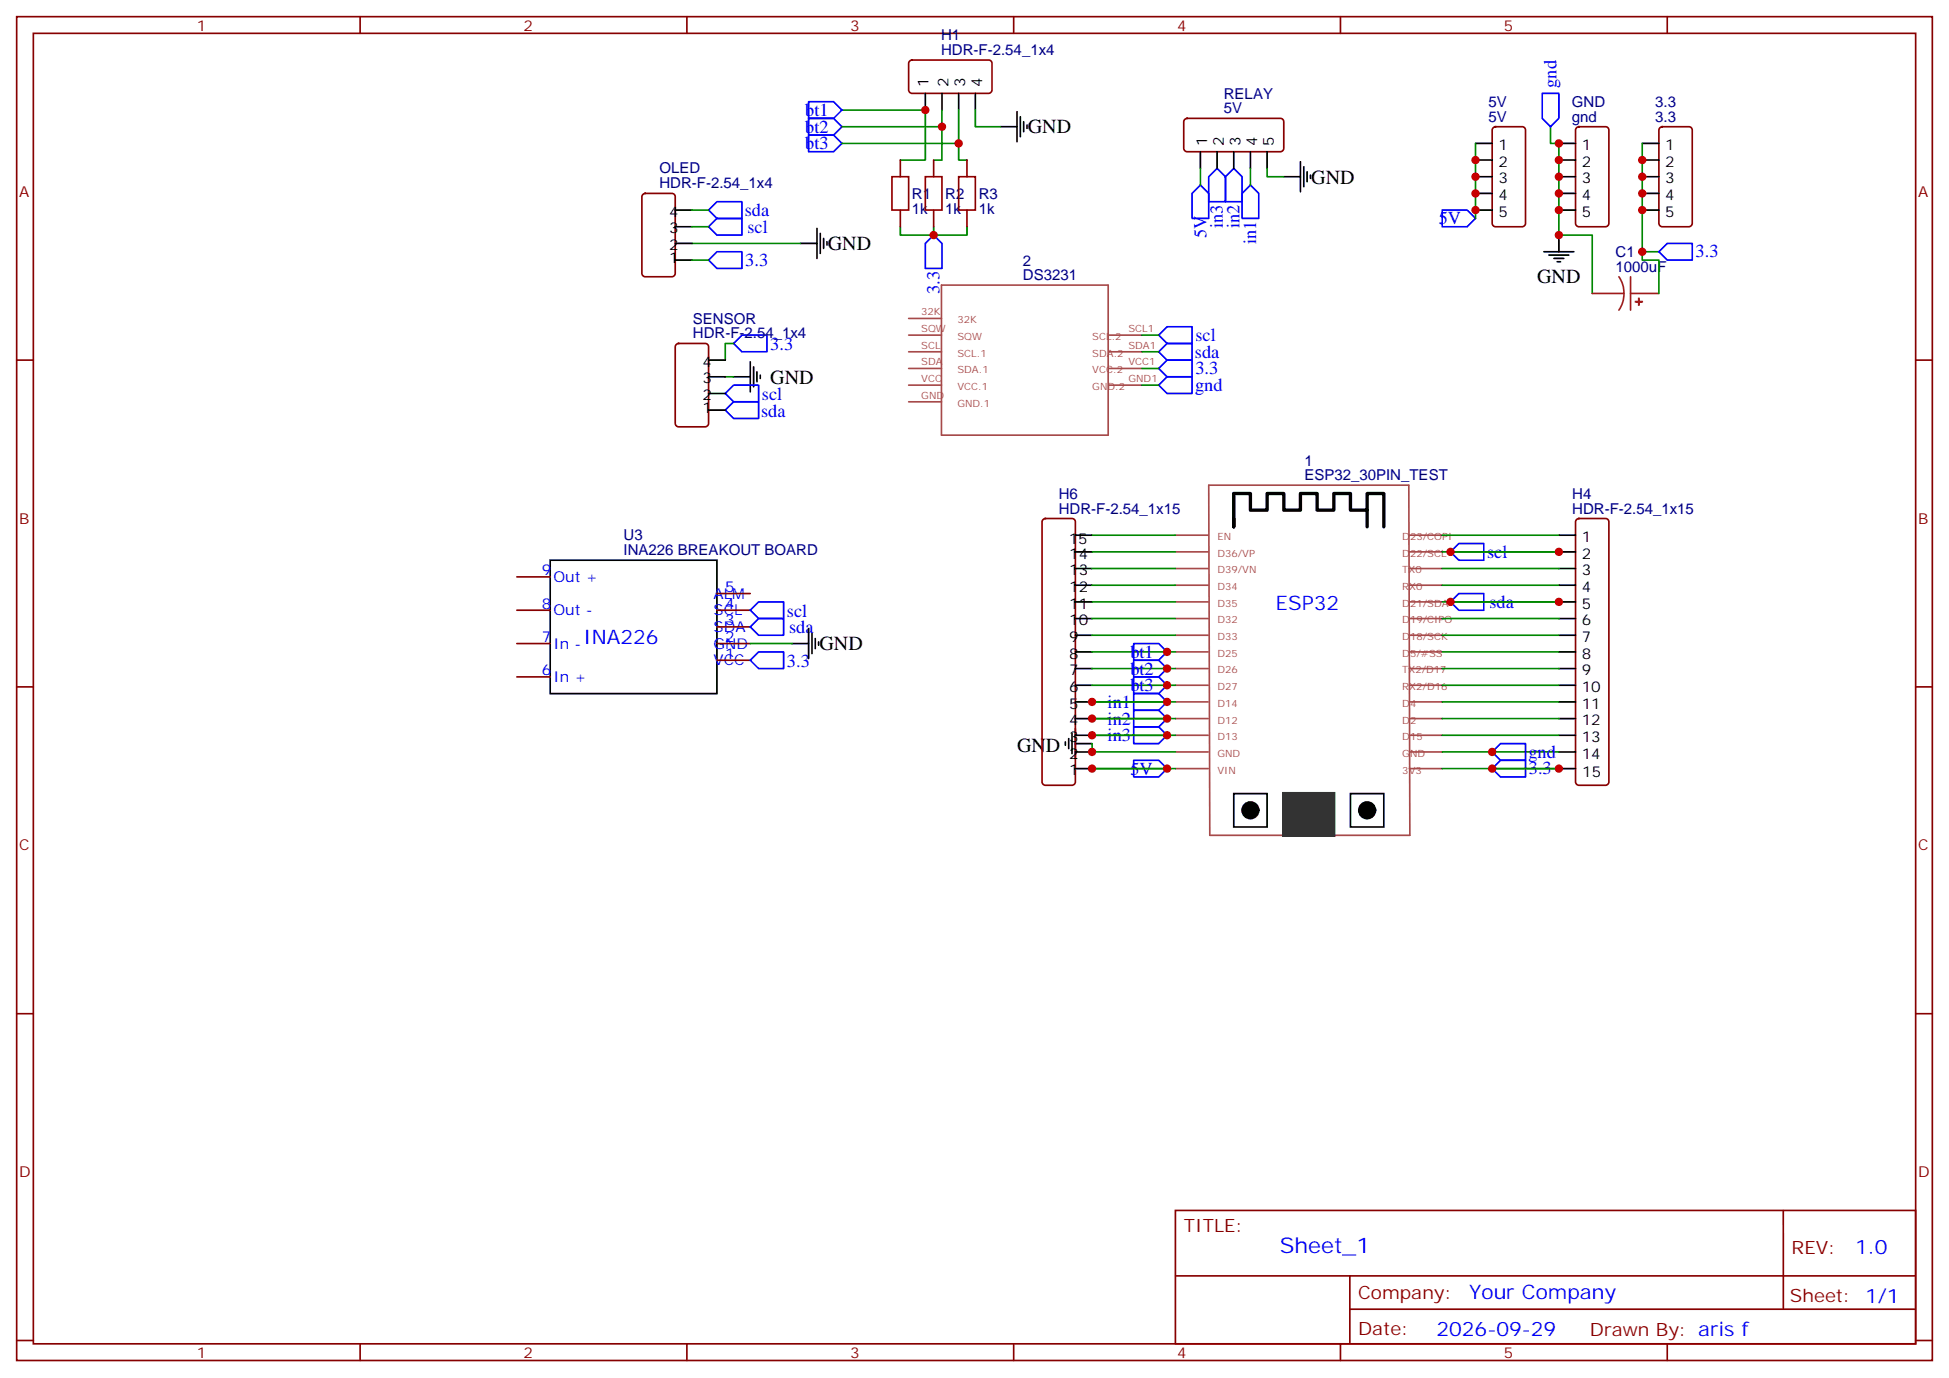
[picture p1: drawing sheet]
<svg xmlns="http://www.w3.org/2000/svg" width="412mm" height="292mm" viewBox="0 0 412 292" stroke-linecap="round" stroke-linejoin="round" font-family="sans-serif">
<g fill="none" stroke="#870000" stroke-width=".35">
<path d="M3.5 3.5h405.4v284.4h-405.4zM7.1 7.1h398.2v277.2h-398.2zM76.2 3.5v3.6M145.3 3.5v3.6M192.5 12.9l.5-.2h16.2a.71 .71 0 0 1 .7 .7v5.7a.76 .76 0 0 1-.7 .7h-16.2a.76 .76 0 0 1-.7-.7v-5.7zM214.5 3.5v3.6M283.6 3.5v3.6M352.8 3.5v3.6M190.5 33.9v3.5M197.6 33.9v3.5M204.6 33.9v3.5M250.7 25.3l.5-.3h19.7a.71 .71 0 0 1 .7 .8v5.6a.76 .76 0 0 1-.7 .7h-19.7a.76 .76 0 0 1-.7-.7v-5.6z"/>
<path d="M316 27l.4-.2h5.7a.71 .71 0 0 1 .7 .7v19.8a.76 .76 0 0 1-.7 .7h-5.7a.76 .76 0 0 1-.7-.7v-19.8zM333.6 27l.5-.2h5.6a.71 .71 0 0 1 .7 .7v19.8a.76 .76 0 0 1-.7 .7h-5.6a.76 .76 0 0 1-.7-.7v-19.8zM351.2 27l.5-.2h5.7a.71 .71 0 0 1 .7 .7v19.8a.76 .76 0 0 1-.7 .7h-5.7a.76 .76 0 0 1-.7-.7v-19.8zM136.1 41.1l.4-.2h5.7a.71 .71 0 0 1 .7 .7v16.3a.76 .76 0 0 1-.7 .7h-5.7a.76 .76 0 0 1-.7-.7v-16.3zM190.5 44.5v3.5M197.6 44.5v3.5M204.6 44.5v3.5M3.5 76.2h3.6M143.1 72.9l.5-.2h5.6a.71 .71 0 0 1 .7 .7v16.2a.76 .76 0 0 1-.7 .7h-5.6a.76 .76 0 0 1-.7-.7v-16.2zM405.3 76.2h3.6M220.7 109.9l.5-.2h5.6a.71 .71 0 0 1 .7 .7v55.1a.76 .76 0 0 1-.7 .7h-5.6a.76 .76 0 0 1-.7-.7v-55.1zM333.6 109.9l.5-.2h5.6a.71 .71 0 0 1 .7 .7v55.1a.76 .76 0 0 1-.7 .7h-5.6a.76 .76 0 0 1-.7-.7v-55.1z"/>
<path d="M109.4 136.2h7M109.4 129.1h7M109.4 122.1h7M151.7 139.7h7M151.7 136.2h7M151.7 132.6h7M151.7 129.1h7M151.7 125.6h7M3.5 145.3h3.6M109.4 143.2h7M405.3 145.3h3.6M3.5 214.5h3.6"/>
<path d="M405.3 214.5h3.6M248.7 256.1h156.6v28.2h-156.6zM377.3 256.1v20.9M248.7 270h156.5M285.6 277h119.6M285.6 270v14.1M3.5 283.6h3.6M76.2 284.3v3.6M145.3 284.3v3.6M214.5 284.3v3.6M283.6 284.3v3.6M352.8 284.3v3.6"/>
<path d="M405.3 283.6h3.6"/>
</g>
<g fill="none" stroke="#a64a4a" stroke-width=".35">
<path d="M192.3 78h6.9M192.3 74.4h6.9M192.3 70.9h6.9M192.3 67.4h6.9M199.2 60.3h35.3v31.8h-35.3zM234.7 78h7M234.7 74.4h7M234.7 70.9h7M192.3 81.5h6.9M192.3 85h6.9M234.7 81.5h7M248.7 116.8h7"/>
<path d="M248.7 113.2h7M255.8 102.7h42.3l.2 74h-42.3zM298.2 116.8h7M298.2 113.2h7M248.7 137.9h7M248.7 134.4h7M248.7 130.9h7M248.7 127.4h7M248.7 123.8h7M248.7 120.3h7M298.2 137.9h7M298.2 134.4h7"/>
<path d="M298.2 130.9h7M298.2 127.4h7M298.2 123.8h7M298.2 120.3h7M248.7 159.1h7M248.7 155.6h7M248.7 152h7M248.7 148.5h7M248.7 145h7M248.7 141.5h7M298.2 159.1h7M298.2 155.6h7"/>
<path d="M298.2 152h7M298.2 148.5h7M298.2 145h7M298.2 141.5h7M248.7 162.6h7M298.2 162.6h7"/>
</g>
<path d="M271.6 167.9h10.6v8.8h-10.6z" fill="#333" stroke="#333" stroke-width=".71"/>
<g fill="none" stroke="#000" stroke-width=".35">
<path d="M195.8 19.8v3.5M199.3 19.8v3.5M202.8 19.8v3.5M206.4 19.8v3.5M211.7 26.8h3.5M215.2 23.6v6.4M215.9 24.7v4.2M216.6 25.8v2.1M217.3 26.5v.7M254 32.1v3.5M257.5 32.1v3.5M261.1 32.1v3.5"/>
<path d="M264.6 32.1v3.5M268.1 32.1v3.5M271.6 37.4h3.6M275.2 34.2v6.4M275.9 35.3v4.2M276.6 36.3v2.2M277.3 37v.7M312.2 30.3h3.5M312.2 33.9h3.5M312.2 37.4h3.5M329.8 30.3h3.6M329.8 33.9h3.6"/>
<path d="M329.8 37.4h3.6M347.5 30.3h3.5M347.5 33.9h3.5M347.5 37.4h3.5M142.9 44.5h3.5M142.9 51.5h3.5M142.9 55h3.5M142.9 48h3.5M169.3 51.5h3.6M172.9 48.3v6.4M173.6 49.4v4.2M174.3 50.4v2.2"/>
<path d="M175 51.2v.7M312.2 40.9h3.5M312.2 44.5h3.5M326.7 53.3h6.3M327.7 54h4.3M328.8 54.7h2.1M329.5 55.4h.7M329.8 40.9h3.6M329.8 44.5h3.6M329.8 49.7v3.6M347.5 40.9h3.5M347.5 44.5h3.5"/>
<path d="M149.9 79.7h3.6M149.9 76.2h3.6M155.2 79.7h3.5M158.7 76.6v6.3M159.5 77.6v4.2M160.2 78.7v2.1M160.9 79.4v.7M149.9 86.8h3.6M149.9 83.3h3.6M116.4 118.5h35.3v28.3h-35.3zM227.5 113.2h3.6M227.5 116.8h3.6"/>
<path d="M329.8 113.2h3.6M329.8 116.8h3.6M167.6 136.2h3.5M171.1 133v6.3M171.8 134.1v4.2M172.5 135.1v2.1M173.2 135.8v.7M227.5 120.3h3.6M227.5 123.8h3.6M227.5 127.4h3.6M227.5 130.9h3.6M227.5 134.4h3.6"/>
<path d="M227.5 137.9h3.6M329.8 120.3h3.6M329.8 123.8h3.6M329.8 127.4h3.6M329.8 130.9h3.6M329.8 134.4h3.6M329.8 137.9h3.6M225.4 157v.7M226.1 156.3v2.1M226.8 155.2v4.3M227.5 157.3h3.6M227.5 154.2v6.3"/>
<path d="M227.5 141.5h3.6M227.5 145h3.6M227.5 148.5h3.6M227.5 152h3.6M227.5 155.6h3.6M227.5 159.1h3.6M329.8 141.5h3.6M329.8 145h3.6M329.8 148.5h3.6M329.8 152h3.6M329.8 155.6h3.6M329.8 159.1h3.6"/>
<path d="M227.5 162.6h3.6M261.1 167.9h7v7.1h-7zM285.8 167.9h7v7.1h-7zM329.8 162.6h3.6"/>
</g>
<g fill="#000" stroke="#000" stroke-width=".35">
<circle cx="264.6" cy="171.4" r="1.76"/>
<circle cx="289.3" cy="171.4" r="1.76"/>
</g>
<path d="M261.1 109.7v1.8v-7.1h3.5v3.6h3.5v-3.6h3.5v3.6h3.6v-3.6h3.5v3.6h3.5v-3.6h3.6v3.6h3.5v-3.6h3.5v7.1M289.3 108v3.5" fill="none" stroke="#000" stroke-width=".71"/>
<g fill="none" stroke="#008700" stroke-width=".35">
<path d="M178.2 23.3h17.6v10.6h-5.3M178.2 26.8h21.1M178.2 30.3h24.6M199.3 23.3v10.6h-1.7M202.8 23.3v10.6h1.8M206.4 23.3v3.5h5.3M254 35.6v3.6M264.6 35.6v3.6M268.1 35.6v1.8h3.5M312.2 30.3v15.9M328.1 26.8v3.5h1.7v19.4h7.1v12.4M347.5 30.3v23h3.5"/>
<path d="M146.4 51.5h22.9M146.4 55h3.5M146.4 48h3.5M146.4 44.5h3.5M190.5 48v1.7h7.1M197.6 48v1.7M204.6 48v1.7h-7M347.5 53.3v1.7h3.5v7.1M153.5 79.7h1.7M155.2 72.7h-1.7v3.5M241.7 78h3.5M241.7 74.4h3.5"/>
<path d="M241.7 70.9h3.5M241.7 81.5h3.5M231.1 116.8h17.6M231.1 113.2h17.6M305.2 116.8h24.6M305.2 113.2h24.6M158.7 136.2h8.9M231.1 127.4h17.6M231.1 120.3h17.6M231.1 123.8h17.6M231.1 130.9h17.6M231.1 134.4h17.6"/>
<path d="M231.1 137.9h17.6M305.2 127.4h24.6M305.2 120.3h24.6M305.2 123.8h24.6M305.2 130.9h24.6M305.2 134.4h24.6M305.2 137.9h24.6M231.1 157.3v1.8h17.6M231.1 148.5h17.6M231.1 152h17.6M231.1 155.6h17.6M231.1 141.5h17.6"/>
<path d="M231.1 145h17.6M305.2 148.5h24.6M305.2 152h24.6M305.2 155.6h24.6M305.2 141.5h24.6M305.2 145h24.6M305.2 159.1h24.6M231.1 162.6h17.6M305.2 162.6h24.6"/>
</g>
<g fill="none" stroke="#00f" stroke-width=".35">
<path d="M326.3 19.8h3.5v5.2l-1.7 1.8-1.8-1.8zM171.1 21.5h5.3l1.8 1.8-1.8 1.7h-5.3zM171.1 28.6h5.3l1.8 1.7-1.8 1.8h-5.3zM171.1 25h5.3l1.8 1.8-1.8 1.8h-5.3zM254 39.2l1.8 1.7v5.3h-3.6v-5.3zM257.5 35.6l1.8 1.8v5.3h-3.5v-5.3zM261.1 35.6l1.7 1.8v5.3h-3.5v-5.3zM264.6 39.2l1.7 1.7v5.3h-3.5v-5.3zM149.9 48l1.8-1.8h5.3v3.5h-5.3zM149.9 44.5l1.8-1.8h5.3v3.5h-5.3zM151.7 53.3h5.3v3.5h-5.3l-1.8-1.8zM197.6 49.7l1.7 1.8v5.3h-3.5v-5.3z"/>
<path d="M305.2 44.5h5.2l1.8 1.7-1.8 1.8h-5.2zM351 53.3l1.8-1.8h5.3v3.5h-5.3zM155.2 72.7l1.8-1.8h5.3v3.5h-5.3zM245.2 78l1.7-1.8h5.3v3.5h-5.3zM245.2 74.4l1.7-1.7h5.3v3.5h-5.3zM246.9 69.1h5.3v3.6h-5.3l-1.7-1.8zM153.5 83.3l1.7-1.8h5.3v3.5h-5.3zM153.5 86.8l1.7-1.8h5.3v3.5h-5.3zM245.2 81.5l1.7-1.8h5.3v3.6h-5.3zM306.9 116.8l1.8-1.8h5.3v3.5h-5.3zM158.7 132.6l1.8-1.7h5.3v3.5h-5.3zM158.7 129.1l1.8-1.7h5.3v3.5h-5.3z"/>
<path d="M158.7 139.7l1.8-1.8h5.3v3.6h-5.3zM239.9 139.7h5.3l1.7 1.8-1.7 1.7h-5.3zM239.9 136.2h5.3l1.7 1.7-1.7 1.8h-5.3zM306.9 127.4l1.8-1.8h5.3v3.5h-5.3zM239.9 153.8h5.3l1.7 1.8-1.7 1.7h-5.3zM239.9 150.3h5.3l1.7 1.7-1.7 1.8h-5.3zM239.9 146.8h5.3l1.7 1.7-1.7 1.8h-5.3zM239.9 143.2h5.3l1.7 1.8-1.7 1.8h-5.3zM315.7 159.1l1.8-1.8h5.3v3.6h-5.3zM239.9 160.9h5.3l1.7 1.7-1.7 1.8h-5.3zM317.5 160.9h5.3v3.5h-5.3l-1.8-1.8z"/>
</g>
<path d="M342.5 58.6l.9 1.6 .2 1.9M345 58.6v7M336.9 62.1h6.7M343.6 62.1l-.2 1.8-.9 1.7M345 62.1h6" fill="none" stroke="#8c2424" stroke-width=".35"/>
<g fill="#8c2424" stroke="#8c2424" stroke-width=".35">
<path d="M346.7 63.1l.1 1.5z"/>
<path d="M346.1 63.8l1.4 .1z"/>
</g>
<path d="M188.7 37.4h3.6v7.1h-3.6zM195.8 37.4h3.5v7.1h-3.5zM202.8 37.4h3.6v7.1h-3.6z" fill="none" stroke="#a10000" stroke-width=".35"/>
<g fill="#c00">
<circle cx="329.8" cy="33.9" r=".88"/>
<circle cx="329.8" cy="37.4" r=".88"/>
<circle cx="329.8" cy="40.9" r=".88"/>
<circle cx="347.5" cy="33.9" r=".88"/>
<circle cx="347.5" cy="37.4" r=".88"/>
<circle cx="347.5" cy="40.9" r=".88"/>
<circle cx="312.2" cy="44.4" r=".88"/>
<circle cx="312.2" cy="33.9" r=".88"/>
<circle cx="312.2" cy="37.4" r=".88"/>
<circle cx="312.2" cy="40.9" r=".88"/>
<circle cx="329.8" cy="44.4" r=".88"/>
<circle cx="347.5" cy="44.4" r=".88"/>
<circle cx="329.8" cy="30.3" r=".88"/>
<circle cx="329.8" cy="49.7" r=".88"/>
<circle cx="347.5" cy="53.3" r=".88"/>
<circle cx="306.9" cy="116.8" r=".88"/>
<circle cx="306.9" cy="127.4" r=".88"/>
<circle cx="315.7" cy="162.6" r=".88"/>
<circle cx="329.8" cy="116.8" r=".88"/>
<circle cx="329.8" cy="127.4" r=".88"/>
<circle cx="329.8" cy="162.6" r=".88"/>
<circle cx="246.9" cy="162.6" r=".88"/>
<circle cx="231.1" cy="159.1" r=".88"/>
<circle cx="246.9" cy="155.6" r=".88"/>
<circle cx="246.9" cy="152" r=".88"/>
<circle cx="246.9" cy="148.5" r=".88"/>
<circle cx="231.1" cy="162.6" r=".88"/>
<circle cx="231.1" cy="155.6" r=".88"/>
<circle cx="231.1" cy="152" r=".88"/>
<circle cx="231.1" cy="148.5" r=".88"/>
<circle cx="195.8" cy="23.3" r=".88"/>
<circle cx="197.6" cy="49.7" r=".88"/>
<circle cx="199.3" cy="26.8" r=".88"/>
<circle cx="202.8" cy="30.3" r=".88"/>
<circle cx="246.9" cy="145" r=".88"/>
<circle cx="246.9" cy="141.5" r=".88"/>
<circle cx="246.9" cy="137.9" r=".88"/>
<circle cx="315.7" cy="159.1" r=".88"/>
</g>
<text font-size="4.6" fill="#00f" x="270.8" y="265.1">Sheet_1</text>
<g font-size="4.2">
<text x="217.5" y="28.2">GND</text>
<text x="277.5" y="38.8">GND</text>
<text x="175.2" y="52.9">GND</text>
<text x="325.3" y="60">GND</text>
<text x="163" y="81.2">GND</text>
<text x="173.4" y="137.6">GND</text>
<text x="215.2" y="159.1">GND</text>
</g>
<g font-size="4.2" fill="#00f">
<text x="269.9" y="129.1">ESP32</text>
<text x="123.5" y="136.2">INA226</text>
<text x="392.5" y="265.4">1.0</text>
<text x="310.9" y="274.9">Your Company</text>
<text x="304" y="282.7">2026-09-29</text>
</g>
<g font-size="3.9" fill="#00f">
<text x="329.3" y="18.6" transform="rotate(-90 329.3 18.6)">gnd</text>
<text x="170.4" y="24.5">bt1</text>
<text x="170.4" y="28.1">bt2</text>
<text x="170.4" y="31.6">bt3</text>
<text x="157.6" y="45.7">sda</text>
<text x="304.4" y="47.5">5V</text>
<text x="158.2" y="49.2">scl</text>
<text x="255.3" y="50.3" transform="rotate(-90 255.3 50.3)">5V</text>
<text x="258.8" y="48.2" transform="rotate(-90 258.8 48.2)">in3</text>
<text x="262.3" y="48.2" transform="rotate(-90 262.3 48.2)">in2</text>
<text x="265.8" y="51.7" transform="rotate(-90 265.8 51.7)">in1</text>
<text x="157.7" y="56.3">3.3</text>
<text x="358.8" y="54.5">3.3</text>
<text x="198.8" y="62.2" transform="rotate(-90 198.8 62.2)">3.3</text>
<text x="163" y="74">3.3</text>
<text x="252.8" y="75.7">sda</text>
<text x="252.9" y="72.2">scl</text>
<text x="252.9" y="82.7">gnd</text>
<text x="252.9" y="79.2">3.3</text>
<text x="161.1" y="88.1">sda</text>
<text x="161.2" y="84.6">scl</text>
<text x="314.7" y="118">scl</text>
<text x="166.5" y="130.5">scl</text>
<text x="315.1" y="128.6">sda</text>
<text x="167" y="133.9">sda</text>
<text x="166.5" y="141.1">3.3</text>
<text x="239.2" y="142.7">bt2</text>
<text x="239.2" y="139.2">bt1</text>
<text x="234.4" y="149.8">in1</text>
<text x="239.2" y="146.2">bt3</text>
<text x="234.4" y="153.3">in2</text>
<text x="234.4" y="156.8">in3</text>
<text x="323.4" y="160.4">gnd</text>
<text x="239.2" y="163.9">5V</text>
<text x="323.5" y="163.8">3.3</text>
</g>
<g font-size="3.9" fill="#800">
<text x="250.5" y="260.7">TITLE:</text>
<text x="379.1" y="265.4">REV:</text>
<text x="287.4" y="274.9">Company:</text>
<text x="378.7" y="275.5">Sheet: 1/1</text>
<text x="287.4" y="282.6">Date:</text>
<text x="336.4" y="282.7">Drawn By: aris f</text>
</g>
<g font-size="3.2" fill="#800">
<text x="41.6" y="6.5">1</text>
<text x="110.8" y="6.5">2</text>
<text x="179.9" y="6.5">3</text>
<text x="249.1" y="6.5">4</text>
<text x="318.2" y="6.5">5</text>
<text x="4.1" y="41.6">A</text>
<text x="405.9" y="41.6">A</text>
<text x="4.1" y="110.8">B</text>
<text x="405.9" y="110.8">B</text>
<text x="4.1" y="179.9">C</text>
<text x="405.9" y="179.9">C</text>
<text x="4.1" y="249.1">D</text>
<text x="405.9" y="249.1">D</text>
<text x="41.6" y="287.3">1</text>
<text x="110.8" y="287.3">2</text>
<text x="179.9" y="287.3">3</text>
<text x="249.1" y="287.3">4</text>
<text x="318.2" y="287.3">5</text>
</g>
<g font-size="3.2" fill="#000080">
<text x="199.1" y="11.6">HDR-F-2.54_1x4</text>
<text x="199.1" y="8.4">H1</text>
<text x="259" y="24">5V</text>
<text x="259" y="20.9">RELAY</text>
<text x="315" y="22.6">5V</text>
<text x="332.6" y="22.6">GND</text>
<text x="350.3" y="22.6">3.3</text>
<text x="315" y="25.8">5V</text>
<text x="332.6" y="25.8">gnd</text>
<text x="350.3" y="25.8">3.3</text>
<text x="139.5" y="39.9">HDR-F-2.54_1x4</text>
<text x="139.5" y="36.6">OLED</text>
<text x="193" y="45.2">1k</text>
<text x="193" y="42.1">R1</text>
<text x="200" y="45.2">1k</text>
<text x="200" y="42.1">R2</text>
<text x="207.1" y="45.2">1k</text>
<text x="207.1" y="42.1">R3</text>
<text x="216.4" y="59.3">DS3231</text>
<text x="216.4" y="56.3">2</text>
<text x="341.9" y="57.5">1000uF</text>
<text x="341.9" y="54.3">C1</text>
<text x="146.6" y="71.6">HDR-F-2.54_1x4</text>
<text x="146.6" y="68.5">SENSOR</text>
<text x="276" y="101.6">ESP32_30PIN_TEST</text>
<text x="276" y="98.5">1</text>
<text x="224" y="105.5">H6</text>
<text x="332.7" y="105.5">H4</text>
<text x="224" y="108.7">HDR-F-2.54_1x15</text>
<text x="332.7" y="108.7">HDR-F-2.54_1x15</text>
<text x="131.9" y="117.5">INA226 BREAKOUT BOARD</text>
<text x="131.9" y="114.4">U3</text>
</g>
<g font-size="3.2">
<text x="196.5" y="18.5" transform="rotate(-90 196.5 18.5)">1</text>
<text x="200.7" y="18.5" transform="rotate(-90 200.7 18.5)">2</text>
<text x="204.3" y="18.5" transform="rotate(-90 204.3 18.5)">3</text>
<text x="207.8" y="18.5" transform="rotate(-90 207.8 18.5)">4</text>
<text x="255.4" y="30.8" transform="rotate(-90 255.4 30.8)">1</text>
<text x="258.9" y="30.8" transform="rotate(-90 258.9 30.8)">2</text>
<text x="262.5" y="30.8" transform="rotate(-90 262.5 30.8)">3</text>
<text x="266" y="30.8" transform="rotate(-90 266 30.8)">4</text>
<text x="269.5" y="30.8" transform="rotate(-90 269.5 30.8)">5</text>
<text x="317" y="31.8">1</text>
<text x="317" y="35.3">2</text>
<text x="334.7" y="31.8">1</text>
<text x="334.7" y="35.3">2</text>
<text x="352.3" y="31.8">1</text>
<text x="352.3" y="35.3">2</text>
<text x="317" y="38.8">3</text>
<text x="334.7" y="38.8">3</text>
<text x="352.3" y="38.8">3</text>
<text x="141.6" y="45.9">4</text>
<text x="317" y="42.3">4</text>
<text x="317" y="45.9">5</text>
<text x="334.7" y="42.3">4</text>
<text x="334.7" y="45.9">5</text>
<text x="352.3" y="42.3">4</text>
<text x="352.3" y="45.9">5</text>
<text x="141.6" y="52.9">2</text>
<text x="141.6" y="49.4">3</text>
<text x="141.6" y="55.7">1</text>
<text x="148.6" y="77.6">4</text>
<text x="148.6" y="81.1">3</text>
<text x="148.6" y="87.5">1</text>
<text x="148.6" y="84.7">2</text>
<text x="226.1" y="115">15</text>
<text x="226.2" y="118.2">14</text>
<text x="334.7" y="114.7">1</text>
<text x="334.7" y="118.2">2</text>
<text x="226.2" y="125.2">12</text>
<text x="226.2" y="121.7">13</text>
<text x="334.7" y="121.7">3</text>
<text x="334.7" y="125.2">4</text>
<text x="226.2" y="128.8">11</text>
<text x="334.7" y="128.8">5</text>
<text x="226.2" y="135.8">9</text>
<text x="226.2" y="132.3">10</text>
<text x="334.7" y="132.3">6</text>
<text x="334.7" y="135.8">7</text>
<text x="226.2" y="142.9">7</text>
<text x="226.2" y="139.3">8</text>
<text x="334.7" y="139.3">8</text>
<text x="334.7" y="142.9">9</text>
<text x="226.2" y="149.9">5</text>
<text x="226.2" y="146.4">6</text>
<text x="334.7" y="146.4">10</text>
<text x="334.7" y="149.9">11</text>
<text x="226.2" y="153.5">4</text>
<text x="334.7" y="153.5">12</text>
<text x="226.2" y="160.5">2</text>
<text x="226.2" y="157">3</text>
<text x="334.7" y="157">13</text>
<text x="334.7" y="160.5">14</text>
<text x="226.2" y="164">1</text>
<text x="334.8" y="164.4">15</text>
</g>
<g font-size="3.2" fill="#00f">
<text x="114.7" y="121.7">9</text>
<text x="117.1" y="123.1">Out +</text>
<text x="153.5" y="125.2">5</text>
<text x="114.7" y="128.8">8</text>
<text x="117.1" y="130.2">Out -</text>
<text x="151" y="130.2">SCL</text>
<text x="151" y="126.6">ALM</text>
<text x="153.5" y="128.8">4</text>
<text x="114.7" y="135.8">7</text>
<text x="117.1" y="137.2">In -</text>
<text x="151" y="137.2">GND</text>
<text x="151" y="133.7">SDA</text>
<text x="153.5" y="135.8">2</text>
<text x="153.5" y="132.3">3</text>
<text x="114.7" y="142.9">6</text>
<text x="151" y="140.8">VCC</text>
<text x="153.5" y="139.3">1</text>
<text x="117.1" y="144.3">In +</text>
</g>
<g font-size="2.1" fill="#a54b4b">
<text x="194.9" y="70.2">SQW</text>
<text x="194.9" y="66.7">32K</text>
<text x="202.6" y="71.9">SQW</text>
<text x="202.6" y="68.4">32K</text>
<text x="231.1" y="71.9">SCL.2</text>
<text x="238.8" y="70.2">SCL1</text>
<text x="194.9" y="77.3">SDA</text>
<text x="194.9" y="73.7">SCL</text>
<text x="202.6" y="75.5">SCL.1</text>
<text x="231.1" y="75.5">SDA.2</text>
<text x="238.8" y="77.3">VCC1</text>
<text x="238.8" y="73.7">SDA1</text>
<text x="194.9" y="80.8">VCC</text>
<text x="202.6" y="82.5">VCC.1</text>
<text x="202.6" y="79">SDA.1</text>
<text x="231.1" y="82.5">GND.2</text>
<text x="231.1" y="79">VCC.2</text>
<text x="238.8" y="80.8">GND1</text>
<text x="194.9" y="84.3">GND</text>
<text x="202.6" y="86.1">GND.1</text>
<text x="257.6" y="117.8">D36/VP</text>
<text x="257.6" y="114.3">EN</text>
<text x="296.7" y="117.8">D22/SCL</text>
<text x="296.7" y="114.3">D23/COPI</text>
<text x="257.6" y="124.9">D34</text>
<text x="257.6" y="121.3">D39/VN</text>
<text x="296.7" y="124.9">RX0</text>
<text x="296.7" y="121.3">TX0</text>
<text x="257.6" y="131.9">D32</text>
<text x="257.6" y="128.4">D35</text>
<text x="296.7" y="131.9">D19/CIPO</text>
<text x="296.7" y="128.4">D21/SDA</text>
<text x="257.6" y="135.4">D33</text>
<text x="296.7" y="135.4">D18/SCK</text>
<text x="257.6" y="142.5">D26</text>
<text x="257.6" y="139">D25</text>
<text x="296.7" y="142.5">TX2/D17</text>
<text x="296.7" y="139">D5/#SS</text>
<text x="257.6" y="149.6">D14</text>
<text x="257.6" y="146">D27</text>
<text x="296.7" y="149.6">D4</text>
<text x="296.7" y="146">RX2/D16</text>
<text x="257.6" y="153.1">D12</text>
<text x="296.7" y="153.1">D2</text>
<text x="257.6" y="160.1">GND</text>
<text x="257.6" y="156.6">D13</text>
<text x="296.7" y="160.1">GND</text>
<text x="296.7" y="156.6">D15</text>
<text x="257.6" y="163.7">VIN</text>
<text x="296.7" y="163.7">3V3</text>
</g>
</svg>
